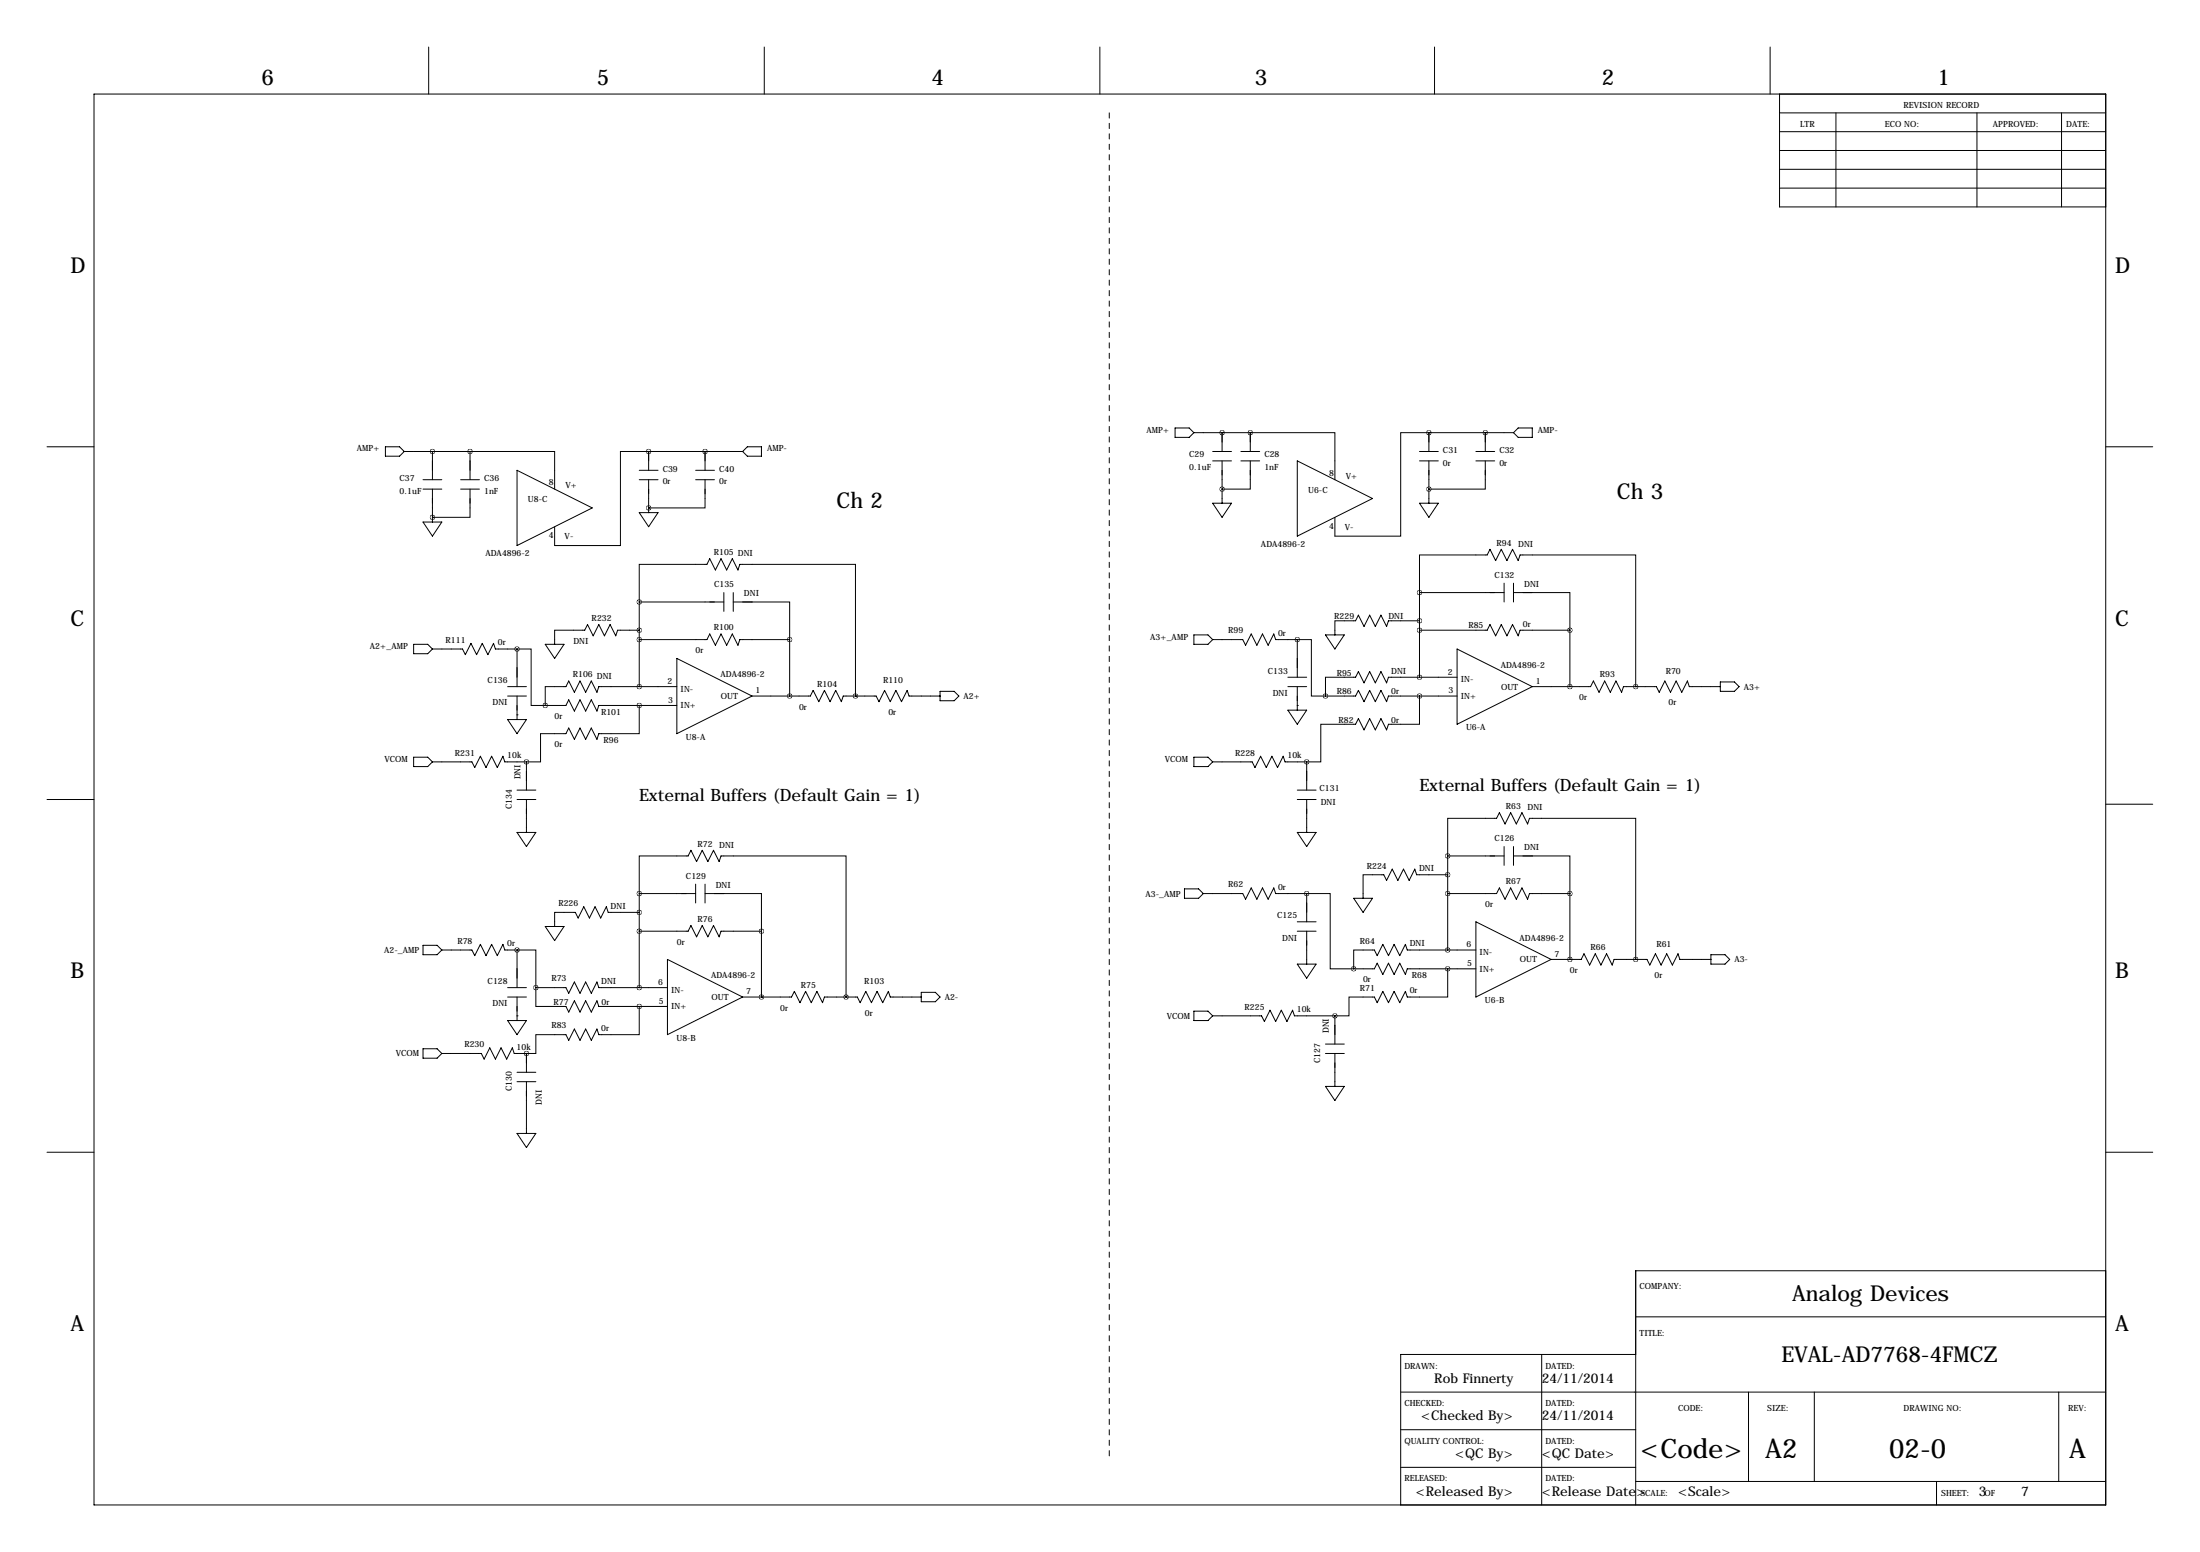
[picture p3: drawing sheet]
<svg xmlns="http://www.w3.org/2000/svg" width="594mm" height="419mm" viewBox="0 0 594 419" stroke-linecap="round" stroke-linejoin="round" font-family="sans-serif">
<g fill="none" stroke="#000" stroke-width=".27">
<path d="M115.8 12.7v12.7M206.5 12.7v12.7M297.2 12.7v12.7M387.6 12.7v12.7M478.3 12.7v12.7M25.4 25.4h543.6v381h-543.6zM480.8 25.4v30.5h88.2M480.8 30.5h88.2M480.8 35.6h88.2M496.1 30.5v25.4M534.2 30.5v25.4M557 30.5v25.4"/>
<path d="M480.8 40.6h88.2M480.8 45.7h88.2M480.8 50.8h88.2M317.5 115.6h3.8l1.3 1.2-1.3 1.3h-3.8zM322.6 116.8h15.2M330.2 116.8h.1M330.2 116.8v5.1M337.8 116.8h.1M337.8 116.8h22.9v12.7M337.8 116.8v5.1M386.1 116.8h.1M386.1 116.8h-7.6v28h-17.8v-5.1"/>
<path d="M386.1 116.8v5.1M386.1 116.8h22.8M401.3 116.8h.1M401.3 116.8v5.1M408.9 116.8l1.3-1.2h3.8v2.5h-3.8zM12.7 120.6h12.7M104.1 120.6h3.8l1.3 1.3-1.3 1.3h-3.8zM109.2 121.9h17.8M114.3 132.1h5.1M114.3 129.5h5.1M116.8 139.7h.1M116.8 121.9v7.6"/>
<path d="M116.8 132.1v8.9M124.5 132.1h5M124.5 129.5h5M127 132.1v7.6h-10.2M127 121.9h22.9v10.2M127 121.9v7.6M139.7 127l20.3 10.2-20.3 10.1zM172.7 129.5h5.1M172.7 127h5.1M172.7 138.4h5.1l-2.5 3.8zM175.3 137.2h.1M175.3 121.9h-7.7v25.4h-17.7v-5.1"/>
<path d="M175.3 121.9h.1M175.3 121.9h25.4M175.3 121.9v5.1M175.3 129.5v8.9M188 129.5h5M188 127h5M190.5 129.5v7.7h-15.2M190.5 121.9h.1M190.5 121.9v5.1M200.7 121.9l1.2-1.3h3.8v2.6h-3.8zM327.7 124.5h5M327.7 121.9h5"/>
<path d="M327.7 135.9h5l-2.5 3.8zM330.2 124.5v11.4M335.3 124.5h5.1M335.3 121.9h5.1M337.8 124.5v7.6h-7.6M350.5 124.5l20.3 10.1-20.3 10.2zM383.5 124.5h5.1M383.5 121.9h5.1M383.5 135.9h5.1l-2.5 3.8zM386.1 124.5v11.4M398.8 124.5h5.1M398.8 121.9h5.1"/>
<path d="M401.3 124.5v7.6h-15.2M569 120.6h12.7M114.3 141h5.1l-2.6 3.8zM406.4 157.5v5.1M408.9 157.5v5.1M111.8 174h3.8l1.2 1.3-1.2 1.2h-3.8zM116.8 175.3h8.2l.7 1.5 1.6-3.1 1.5 3.1 1.5-3.1 1.5 3.1 1.5-3.1 .6 1.6h5.8M139.7 175.3h3.8v15.2h3.8M139.7 175.3v10.1M147.3 174h5.1l-2.5 3.8zM172.7 170.2h-5.8l-.5 1.5-1.6-3-1.5 3-1.5-3-1.5 3-1.6-3-.7 1.5h-8.1v3.8M172.7 162.6v-10.2h18.3l.8-1.5 1.5 3 1.5-3 1.5 3 1.6-3 1.5 3 .5-1.5h31.2v35.6"/>
<path d="M172.7 162.6h22.9M172.7 172.7h18.3l.8-1.5 1.5 3 1.5-3 1.5 3 1.6-3 1.5 3 .5-1.5h13.5M172.7 162.6v22.8M182.9 177.8l20.3 10.2-20.3 10.1zM195.6 160v5.1M198.1 162.6h15.3v10.1M198.1 160v5.1M213.4 172.7v15.3M322.6 171.4h3.8l1.3 1.3-1.3 1.3h-3.8zM327.7 172.7h8.1l.7 1.5 1.6-3 1.5 3 1.5-3 1.5 3 1.6-3 .5 1.5h5.8M350.5 172.7h3.8v15.3h3.8M350.5 172.7v10.2"/>
<path d="M358.1 171.4h5.1l-2.5 3.9zM383.5 167.6h-8.3l-.6 1.6-1.5-3.1-1.5 3.1-1.5-3.1-1.5 3.1-1.6-3.1-.7 1.5h-5.6v3.8M383.5 160v-10.1h18.3l.8-1.6 1.5 3.1 1.5-3.1 1.6 3.1 1.5-3.1 1.5 3.1 .5-1.5h31.3v35.5M383.5 170.2h18.3l.8-1.5 1.5 3 1.5-3 1.6 3 1.5-3 1.5 3 .5-1.5h13.5M383.5 160h22.9M383.5 160v22.9M393.7 175.3l20.3 10.1-20.3 10.2zM408.9 160h15.3v10.2M424.2 170.2v15.2M137.2 188h5M137.2 185.4h5M137.2 194.3h5l-2.5 3.8z"/>
<path d="M139.7 193h.1M139.7 188v6.3M147.3 190.5h5.6l.8-1.5 1.5 3 1.5-3 1.5 3 1.6-3 1.5 3 .5-1.5h21.1M172.7 190.5v7.6h-10.9l-.5 1.5-1.5-3-1.6 3-1.5-3-1.5 3-1.5-3-.8 1.5h-6.9v7.6h-3.8M182.9 185.4h-21.1l-.5 1.5-1.5-3-1.6 3-1.5-3-1.5 3-1.5-3-.8 1.5h-5.6v5.1M203.2 188h15.7l.8-1.6 1.5 3.1 1.6-3.1 1.5 3.1 1.5-3.1 1.5 3.1 .5-1.5h8.9l.8 1.5 1.5-3.1 1.5 3.1 1.6-3.1 1.5 3.1 1.5-3.1 .5 1.6h8.4M231.1 188h.1M254 186.7h3.8l1.3 1.3-1.3 1.2h-3.8zM348 185.4h5.1M348 182.9h5.1M348 191.8h5.1l-2.6 3.8zM350.5 190.5h.1"/>
<path d="M350.5 185.4v6.4M358.1 188h8.2l.7-1.6 1.6 3.1 1.5-3.1 1.5 3.1 1.5-3.1 1.5 3.1 .6-1.5h18.5M383.5 188v7.6h-8.3l-.6 1.5-1.5-3-1.5 3-1.5-3-1.5 3-1.6-3-.7 1.5h-9.4v10.1h-3.8M393.7 182.9h-18.5l-.6 1.5-1.5-3-1.5 3-1.5-3-1.5 3-1.6-3-.7 1.5h-8.2v5.1M414 185.4h15.8l.7-1.5 1.6 3 1.5-3 1.5 3 1.5-3 1.5 3 .6-1.5h8.8l.8 1.5 1.5-3 1.6 3 1.5-3 1.5 3 1.5-3 .5 1.5h8.4M442 185.4h.1M464.8 184.1h3.8l1.3 1.3-1.3 1.3h-3.8zM12.7 215.9h12.7M111.8 204.5h3.8l1.2 1.2-1.2 1.3h-3.8zM116.8 205.7h10.7l.8 1.6 1.5-3.1 1.5 3.1 1.5-3.1 1.6 3.1 1.5-3.1 .5 1.5h5.8M139.7 215.9h5.1M139.7 213.4h5.1"/>
<path d="M142.2 205.7v7.7M142.2 215.9v8.9M322.6 204.5h3.8l1.3 1.2-1.3 1.3h-3.8zM327.7 205.7h10.6l.8 1.6 1.5-3.1 1.5 3.1 1.6-3.1 1.5 3.1 1.5-3.1 .5 1.5h5.9M350.5 215.9h5.1M350.5 213.4h5.1M353.1 205.7v7.7M353.1 215.9v8.9M569 217.2h12.7M139.7 224.8h5.1l-2.6 3.8zM188 238.8v5M190.5 238.8v5"/>
<path d="M350.5 224.8h5.1l-2.5 3.8zM391.2 236.2h-8.4l-.5-1.5-1.6 3-1.5-3-1.5 3-1.5-3-1.6 3-.7-1.5h-5.6v6.4M391.2 231.1v-10.1h13.2l.7-1.5 1.6 3 1.5-3 1.5 3 1.5-3 1.5 3 .6-1.5h28.7v38.1M391.2 231.1h15.2M391.2 231.1v25.4M406.4 228.6v5.1M408.9 231.1h15.3v10.2M408.9 228.6v5.1M114.3 255.3h3.8l1.3 1.2-1.3 1.3h-3.8zM119.4 256.5h8.1l.8 1.6 1.5-3.1 1.5 3.1 1.5-3.1 1.6 3.1 1.5-3.1 .5 1.5h3.3M139.7 256.5h.1M139.7 256.5h5.1v10.2"/>
<path d="M139.7 256.5v10.2M147.3 250.2h5.1l-2.5 3.8zM172.7 246.4h-8.4l-.5-1.5-1.5 3-1.5-3-1.5 3-1.6-3-1.5 3-.8-1.5h-5.5v3.8M172.7 241.3v-10.2h13.2l.8-1.5 1.5 3.1 1.5-3.1 1.6 3.1 1.5-3.1 1.5 3.1 .5-1.6h33.8v38.1M172.7 241.3h15.3M172.7 251.5h13.2l.8-1.6 1.5 3.1 1.5-3.1 1.6 3.1 1.5-3.1 1.5 3.1 .5-1.5h10.9M172.7 241.3v25.4M180.3 259.1l20.4 10.1-20.4 10.2zM190.5 241.3h15.2v10.2M205.7 251.5v17.7M320 240h3.8l1.3 1.3-1.3 1.3h-3.8zM325.1 241.3h10.7l.7 1.5 1.6-3 1.5 3 1.5-3 1.5 3 1.6-3 .5 1.5h8.4"/>
<path d="M350.5 251.5h5.1M350.5 248.9h5.1M353.1 241.3h6.3v20.3h6.4M353.1 241.3v7.6M353.1 251.5v8.9M365.8 242.6h5l-2.5 3.8zM391.2 241.3h13.2l.7-1.5 1.6 3 1.5-3 1.5 3 1.5-3 1.5 3 .6-1.5h10.9M398.8 256.5h-18.6l-.5-1.5-1.5 3.1-1.5-3.1-1.5 3.1-1.6-3.1-1.5 3.1-.8-1.6h-5.5v5.1M398.8 248.9l20.3 10.2-20.3 10.1zM419.1 259.1h8.1l.8-1.5 1.5 3 1.5-3 1.6 3 1.5-3 1.5 3 .5-1.5h8.9l.8 1.5 1.5-3 1.5 3 1.5-3 1.6 3 1.5-3 .5 1.5h8.4M424.2 259.1h.1M424.2 241.3v17.8"/>
<path d="M442 259.1h.1M462.3 257.8h3.8l1.3 1.3-1.3 1.3h-3.8zM137.2 266.7h5M137.2 269.2h5M137.2 275.6h5l-2.5 3.8zM139.7 274.3h.1M139.7 269.2v6.4M144.8 266.7v5.1h8.1l.8 1.5 1.5-3 1.5 3 1.5-3 1.6 3 1.5-3 .5 1.5h18.5M144.8 266.7h8.1l.8 1.5 1.5-3 1.5 3 1.5-3 1.6 3 1.5-3 .5 1.5h18.5M172.7 271.8v7.6h-10.9l-.5-1.5-1.5 3-1.6-3-1.5 3-1.5-3-1.5 3-.8-1.5h-8.1v5.1h-2.6M200.7 269.2h13.2l.7-1.5 1.6 3.1 1.5-3.1 1.5 3.1 1.5-3.1 1.5 3.1 .6-1.6h8.8l.8 1.6 1.5-3.1 1.6 3.1 1.5-3.1 1.5 3.1 1.5-3.1 .5 1.5h8.4M205.7 269.2h.1"/>
<path d="M228.6 269.2h.1M248.9 268h3.8l1.3 1.2-1.3 1.3h-3.8zM322.6 273h3.8l1.3 1.3-1.3 1.3h-3.8zM327.7 274.3h13.2l.7 1.5 1.6-3 1.5 3 1.5-3 1.5 3 1.5-3 .6 1.5h10.9M350.5 260.4h5.1l-2.5 3.8zM360.7 274.3v7.6M365.8 261.6h5.5l.8-1.5 1.5 3 1.6-3 1.5 3 1.5-3 1.5 3 .5-1.5h18.6M391.2 261.6v7.6h-11l-.5-1.5-1.5 3.1-1.5-3.1-1.5 3.1-1.6-3.1-1.5 3.1-.8-1.6h-6.8v5.1h-3.8M114.3 283.2h3.8l1.3 1.3-1.3 1.3h-3.8zM119.4 284.5h10.6l.8 1.5 1.5-3 1.6 3 1.5-3 1.5 3 1.5-3 .5 1.5h3.3M139.7 292.1h5.1M139.7 289.6h5.1"/>
<path d="M142.2 284.5h.1M142.2 284.5v5.1M142.2 292.1v14M358.1 284.5h5.1M358.1 281.9h5.1M358.1 293.4h5.1l-2.5 3.8zM360.7 284.5v8.9M12.7 311.1h12.7M139.7 306.1h5.1l-2.6 3.8zM569 311.1h12.7M442 355.6h127M569 343.2h-127v63.2"/>
<path d="M378.5 375.9h190.5M416.6 365.8v40.6M442 365.8h-63.5v40.6M472.4 375.9v24.1M490.2 375.9v24.1M556.3 375.9v24.1M378.5 386.1h63.5M378.5 396.2h63.5M442 400h127M523.2 400v6.4"/>
</g>
<path d="M299.7 30.5v363.2" fill="none" stroke="#000" stroke-width=".27" stroke-dasharray="1.4 1.4"/>
<path d="M213.3 172.7a.05 .05 0 0 0 .1 0 .05 .05 0 0 0-.1 0zM116.8 121.9a.05 .05 0 0 0 .1 0 .05 .05 0 0 0-.1 0zM172.7 251.5a.05 .05 0 0 0 .1 0 .05 .05 0 0 0-.1 0zM172.7 246.4a.05 .05 0 0 0 .1 0 .05 .05 0 0 0-.1 0zM142.2 284.5a.05 .05 0 0 0 .1 0 .05 .05 0 0 0-.1 0zM172.7 172.7a.05 .05 0 0 0 .1 0 .05 .05 0 0 0-.1 0zM142.2 205.7a.05 .05 0 0 0 .1 0 .05 .05 0 0 0-.1 0zM172.7 170.2a.05 .05 0 0 0 .1 0 .05 .05 0 0 0-.1 0zM172.7 185.4a.05 .05 0 0 0 .1 0 .05 .05 0 0 0-.1 0zM172.7 190.5a.05 .05 0 0 0 .1 0 .05 .05 0 0 0-.1 0zM147.3 190.5a.05 .05 0 0 0 .1 0 .05 .05 0 0 0-.1 0zM213.3 188a.05 .05 0 0 0 .1 0 .05 .05 0 0 0-.1 0zM172.7 266.7a.05 .05 0 0 0 .1 0 .05 .05 0 0 0-.1 0zM172.7 271.8a.05 .05 0 0 0 .1 0 .05 .05 0 0 0-.1 0zM205.7 251.5a.05 .05 0 0 0 .1 0 .05 .05 0 0 0-.1 0zM205.7 269.2a.05 .05 0 0 0 .1 0 .05 .05 0 0 0-.1 0zM172.7 162.6a.05 .05 0 0 0 .1 0 .05 .05 0 0 0-.1 0zM172.7 241.3a.05 .05 0 0 0 .1 0 .05 .05 0 0 0-.1 0zM231.1 188a.05 .05 0 0 0 .1 0 .05 .05 0 0 0-.1 0zM424.1 170.2a.05 .05 0 0 0 .1 0 .05 .05 0 0 0-.1 0zM386 132.1a.05 .05 0 0 0 .1 0 .05 .05 0 0 0-.1 0zM391.1 241.3a.05 .05 0 0 0 .1 0 .05 .05 0 0 0-.1 0zM391.1 236.2a.05 .05 0 0 0 .1 0 .05 .05 0 0 0-.1 0zM360.6 274.3a.05 .05 0 0 0 .1 0 .05 .05 0 0 0-.1 0zM365.7 261.6a.05 .05 0 0 0 .1 0 .05 .05 0 0 0-.1 0zM383.5 170.2a.05 .05 0 0 0 .1 0 .05 .05 0 0 0-.1 0zM353 205.7a.05 .05 0 0 0 .1 0 .05 .05 0 0 0-.1 0zM383.5 167.6a.05 .05 0 0 0 .1 0 .05 .05 0 0 0-.1 0zM383.5 182.9a.05 .05 0 0 0 .1 0 .05 .05 0 0 0-.1 0zM383.5 188a.05 .05 0 0 0 .1 0 .05 .05 0 0 0-.1 0zM358.1 188a.05 .05 0 0 0 .1 0 .05 .05 0 0 0-.1 0zM424.1 185.4a.05 .05 0 0 0 .1 0 .05 .05 0 0 0-.1 0zM391.1 256.5a.05 .05 0 0 0 .1 0 .05 .05 0 0 0-.1 0zM391.1 261.6a.05 .05 0 0 0 .1 0 .05 .05 0 0 0-.1 0zM424.1 241.3a.05 .05 0 0 0 .1 0 .05 .05 0 0 0-.1 0zM424.1 259.1a.05 .05 0 0 0 .1 0 .05 .05 0 0 0-.1 0zM383.5 160a.05 .05 0 0 0 .1 0 .05 .05 0 0 0-.1 0zM391.1 231.1a.05 .05 0 0 0 .1 0 .05 .05 0 0 0-.1 0zM441.9 259.1a.05 .05 0 0 0 .1 0 .05 .05 0 0 0-.1 0zM441.9 185.4a.05 .05 0 0 0 .1 0 .05 .05 0 0 0-.1 0zM350.5 172.7a.05 .05 0 0 0 .1 0 .05 .05 0 0 0-.1 0zM353 241.3a.05 .05 0 0 0 .1 0 .05 .05 0 0 0-.1 0zM144.7 266.7a.05 .05 0 0 0 .1 0 .05 .05 0 0 0-.1 0zM116.8 139.7a.05 .05 0 0 0 .1 0 .05 .05 0 0 0-.1 0zM175.2 121.9a.05 .05 0 0 0 .1 0 .05 .05 0 0 0-.1 0zM175.2 137.2a.05 .05 0 0 0 .1 0 .05 .05 0 0 0-.1 0zM337.8 116.8a.05 .05 0 0 0 .1 0 .05 .05 0 0 0-.1 0zM401.3 116.8a.05 .05 0 0 0 .1 0 .05 .05 0 0 0-.1 0zM386 116.8a.05 .05 0 0 0 .1 0 .05 .05 0 0 0-.1 0z" fill="#000" stroke="#000" stroke-width="1.3"/>
<g font-size="7.3">
<text x="443.3" y="393.7">&lt;Code&gt;</text>
<text x="477" y="393.7">A2</text>
<text x="510.5" y="393.7">02-0</text>
<text x="559.1" y="393.7">A</text>
</g>
<g font-size="5.9">
<text x="70.6" y="22.9">6</text>
<text x="161.3" y="22.9">5</text>
<text x="251.7" y="22.9">4</text>
<text x="339.1" y="22.9">3</text>
<text x="432.8" y="22.9">2</text>
<text x="523.5" y="22.9">1</text>
<text x="19" y="73.7">D</text>
<text x="571.5" y="73.7">D</text>
<text x="226.1" y="137.2">Ch 2</text>
<text x="436.9" y="134.6">Ch 3</text>
<text x="19" y="168.9">C</text>
<text x="571.5" y="168.9">C</text>
<text x="19" y="264.2">B</text>
<text x="571.5" y="264.2">B</text>
<text x="484.2" y="351.3">Analog Devices</text>
<text x="19" y="359.4">A</text>
<text x="571.5" y="359.4">A</text>
<text x="481.3" y="367.8">EVAL-AD7768-4FMCZ</text>
</g>
<g font-size="4.6">
<text x="383.5" y="213.7">External Buffers (Default Gain = 1)</text>
<text x="172.7" y="216.2">External Buffers (Default Gain = 1)</text>
</g>
<g font-size="3.6">
<text x="387.5" y="373.4">Rob Finnerty</text>
<text x="416.6" y="373.4">24/11/2014</text>
<text x="384" y="383.5">&lt;Checked By&gt;</text>
<text x="416.6" y="383.5">24/11/2014</text>
<text x="393.1" y="393.7">&lt;QC By&gt;</text>
<text x="416.6" y="393.7">&lt;QC Date&gt;</text>
<text x="382.5" y="403.9">&lt;Released By&gt;</text>
<text x="416.6" y="403.9">&lt;Release Date&gt;</text>
<text x="453.4" y="403.9">&lt;Scale&gt;</text>
<text x="534.7" y="403.9">3</text>
<text x="546.1" y="403.9">7</text>
</g>
<g font-size="2.3">
<text x="514.4" y="29.2">REVISION RECORD</text>
<text x="486.4" y="34.3">LTR</text>
<text x="509.3" y="34.3">ECO NO:</text>
<text x="538.5" y="34.3">APPROVED:</text>
<text x="558.3" y="34.3">DATE:</text>
<text x="309.8" y="116.8">AMP+</text>
<text x="415.5" y="116.8">AMP-</text>
<text x="96.4" y="121.9">AMP+</text>
<text x="207.3" y="121.9">AMP-</text>
<text x="321.3" y="123.5">C29</text>
<text x="341.6" y="123.5">C28</text>
<text x="389.9" y="122.3">C31</text>
<text x="389.9" y="125.7">0r</text>
<text x="405.1" y="122.3">C32</text>
<text x="405.1" y="125.7">0r</text>
<text x="107.9" y="129.9">C37</text>
<text x="130.8" y="129.9">C36</text>
<text x="148.3" y="131.1">8</text>
<text x="152.8" y="131.9">V+</text>
<text x="179.1" y="127.3">C39</text>
<text x="179.1" y="130.8">0r</text>
<text x="194.3" y="127.3">C40</text>
<text x="194.3" y="130.8">0r</text>
<text x="321.3" y="127">0.1uF</text>
<text x="341.6" y="127">1nF</text>
<text x="359.2" y="128.5">8</text>
<text x="363.6" y="129.3">V+</text>
<text x="107.9" y="133.4">0.1uF</text>
<text x="130.8" y="133.4">1nF</text>
<text x="142.7" y="135.6">U8-C</text>
<text x="353.5" y="133.1">U6-C</text>
<text x="359.2" y="142.8">4</text>
<text x="363.4" y="143">V-</text>
<text x="148.3" y="145.4">4</text>
<text x="152.6" y="145.6">V-</text>
<text x="192.9" y="149.9">R105 DNI</text>
<text x="340.7" y="147.7">ADA4896-2</text>
<text x="404.4" y="147.3">R94</text>
<text x="410.2" y="147.7">DNI</text>
<text x="131.2" y="150.2">ADA4896-2</text>
<text x="193" y="158.6">C135</text>
<text x="201" y="160.9">DNI</text>
<text x="403.8" y="156">C132</text>
<text x="411.8" y="158.4">DNI</text>
<text x="159.9" y="167.6">R232</text>
<text x="360.5" y="167.2">R229</text>
<text x="375.1" y="167.2">DNI</text>
<text x="120.4" y="173.6">R111</text>
<text x="154.9" y="173.8">DNI</text>
<text x="192.9" y="170.2">R100</text>
<text x="310.8" y="172.7">A3+_AMP</text>
<text x="331.9" y="171">R99</text>
<text x="345.3" y="171.7">0r</text>
<text x="396.7" y="169.7">R85</text>
<text x="411.5" y="169.3">0r</text>
<text x="100" y="175.3">A2+_AMP</text>
<text x="134.5" y="174.2">0r</text>
<text x="188" y="176.4">0r</text>
<text x="131.8" y="184.5">C136</text>
<text x="154.8" y="182.9">R106 DNI</text>
<text x="180.3" y="184.7">2</text>
<text x="194.7" y="182.9">ADA4896-2</text>
<text x="220.8" y="185.4">R104</text>
<text x="238.6" y="184.5">R110</text>
<text x="342.6" y="182">C133</text>
<text x="361.2" y="182.4">R95</text>
<text x="375.9" y="182">DNI</text>
<text x="391.2" y="182.2">2</text>
<text x="394.7" y="184.2">IN-</text>
<text x="405.5" y="180.3">ADA4896-2</text>
<text x="414.9" y="184.7">1</text>
<text x="432.3" y="182.9">R93</text>
<text x="450.1" y="182">R70</text>
<text x="133.1" y="190.5">DNI</text>
<text x="180.5" y="189.7">3</text>
<text x="183.9" y="186.7">IN-</text>
<text x="183.9" y="191.3">IN+</text>
<text x="194.8" y="188.8">OUT</text>
<text x="204.1" y="187.2">1</text>
<text x="215.9" y="191.6">0r</text>
<text x="260.4" y="188.8">A2+</text>
<text x="343.9" y="188">DNI</text>
<text x="361.2" y="187.5">R86</text>
<text x="375.9" y="187.5">0r</text>
<text x="391.4" y="187.2">3</text>
<text x="394.7" y="188.8">IN+</text>
<text x="405.6" y="186.2">OUT</text>
<text x="426.7" y="189.1">0r</text>
<text x="450.9" y="190.5">0r</text>
<text x="471.2" y="186.2">A3+</text>
<text x="149.9" y="194.1">0r</text>
<text x="162.4" y="193">R101</text>
<text x="240" y="193">0r</text>
<text x="361.7" y="195.1">R82</text>
<text x="375.9" y="195.1">0r</text>
<text x="396.1" y="197.2">U6-A</text>
<text x="149.9" y="201.8">0r</text>
<text x="163.1" y="200.7">R96</text>
<text x="185.3" y="199.7">U8-A</text>
<text x="103.9" y="205.7">VCOM</text>
<text x="122.9" y="204.1">R231</text>
<text x="137.1" y="204.7">10k</text>
<text x="314.7" y="205.7">VCOM</text>
<text x="333.7" y="204.1">R228</text>
<text x="347.9" y="204.7">10k</text>
<text x="140.6" y="210.5" transform="rotate(-90 140.6 210.5)">DNI</text>
<text x="356.5" y="213.7">C131</text>
<text x="138.3" y="218.5" transform="rotate(-90 138.3 218.5)">C134</text>
<text x="356.9" y="217.5">DNI</text>
<text x="406.9" y="218.4">R63</text>
<text x="412.8" y="218.8">DNI</text>
<text x="403.8" y="227.2">C126</text>
<text x="188.5" y="228.6">R72</text>
<text x="194.3" y="228.9">DNI</text>
<text x="411.8" y="229.5">DNI</text>
<text x="185.4" y="237.3">C129</text>
<text x="193.4" y="239.7">DNI</text>
<text x="331.9" y="239.6">R62</text>
<text x="369.3" y="234.5">R224</text>
<text x="383.4" y="235.2">DNI</text>
<text x="406.9" y="238.8">R67</text>
<text x="150.9" y="244.7">R226</text>
<text x="165" y="245.4">DNI</text>
<text x="309.5" y="242.1">A3-_AMP</text>
<text x="345.3" y="240.3">0r</text>
<text x="401.3" y="244.9">0r</text>
<text x="188.5" y="248.9">R76</text>
<text x="345.1" y="248">C125</text>
<text x="103.8" y="257.3">A2-_AMP</text>
<text x="123.6" y="254.9">R78</text>
<text x="137.1" y="255.5">0r</text>
<text x="182.9" y="255.1">0r</text>
<text x="346.4" y="254">DNI</text>
<text x="367.4" y="254.9">R64</text>
<text x="380.9" y="255.5">DNI</text>
<text x="396.2" y="255.8">6</text>
<text x="399.8" y="257.9">IN-</text>
<text x="410.6" y="254">ADA4896-2</text>
<text x="429.8" y="256.5">R66</text>
<text x="447.5" y="255.6">R61</text>
<text x="396.4" y="260.9">5</text>
<text x="399.8" y="262.4">IN+</text>
<text x="410.7" y="259.9">OUT</text>
<text x="420" y="258.4">7</text>
<text x="424.2" y="262.7">0r</text>
<text x="468.6" y="259.9">A3-</text>
<text x="131.8" y="265.8">C128</text>
<text x="149" y="265">R73</text>
<text x="162.5" y="265.7">DNI</text>
<text x="177.8" y="266">6</text>
<text x="181.4" y="268">IN-</text>
<text x="192.1" y="264.2">ADA4896-2</text>
<text x="201.6" y="268.5">7</text>
<text x="216.4" y="266.7">R75</text>
<text x="233.5" y="265.8">R103</text>
<text x="367.4" y="267.6">R71</text>
<text x="368.3" y="265.3">0r</text>
<text x="380.9" y="268.2">0r</text>
<text x="381.5" y="264.2">R68</text>
<text x="447" y="264.2">0r</text>
<text x="133.1" y="271.8">DNI</text>
<text x="149.6" y="271.3">R77</text>
<text x="162.6" y="271.3">0r</text>
<text x="178" y="271">5</text>
<text x="181.4" y="272.6">IN+</text>
<text x="192.2" y="270">OUT</text>
<text x="210.8" y="272.9">0r</text>
<text x="233.7" y="274.3">0r</text>
<text x="255.3" y="270">A2-</text>
<text x="315.2" y="275.1">VCOM</text>
<text x="336.3" y="272.6">R225</text>
<text x="350.4" y="273.3">10k</text>
<text x="401.2" y="270.9">U6-B</text>
<text x="149" y="277.7">R83</text>
<text x="162.5" y="278.4">0r</text>
<text x="182.8" y="281">U8-B</text>
<text x="359" y="279" transform="rotate(-90 359 279)">DNI</text>
<text x="107" y="285.3">VCOM</text>
<text x="125.5" y="282.8">R230</text>
<text x="139.6" y="283.5">10k</text>
<text x="356.7" y="287.1" transform="rotate(-90 356.7 287.1)">C127</text>
<text x="138.3" y="294.7" transform="rotate(-90 138.3 294.7)">C130</text>
<text x="146.4" y="298.4" transform="rotate(-90 146.4 298.4)">DNI</text>
<text x="443" y="348">COMPANY:</text>
<text x="443" y="360.7">TITLE:</text>
<text x="379.5" y="369.6">DRAWN:</text>
<text x="417.6" y="369.6">DATED:</text>
<text x="379.5" y="379.7">CHECKED:</text>
<text x="417.6" y="379.7">DATED:</text>
<text x="453.4" y="381">CODE:</text>
<text x="477.5" y="381">SIZE:</text>
<text x="514.4" y="381">DRAWING NO:</text>
<text x="558.8" y="381">REV:</text>
<text x="379.5" y="389.9">QUALITY CONTROL:</text>
<text x="417.6" y="389.9">DATED:</text>
<text x="379.5" y="400">RELEASED:</text>
<text x="417.6" y="400">DATED:</text>
<text x="443.2" y="403.9">SCALE:</text>
<text x="524.5" y="403.9">SHEET:</text>
<text x="536.2" y="403.9">OF</text>
</g>
</svg>
